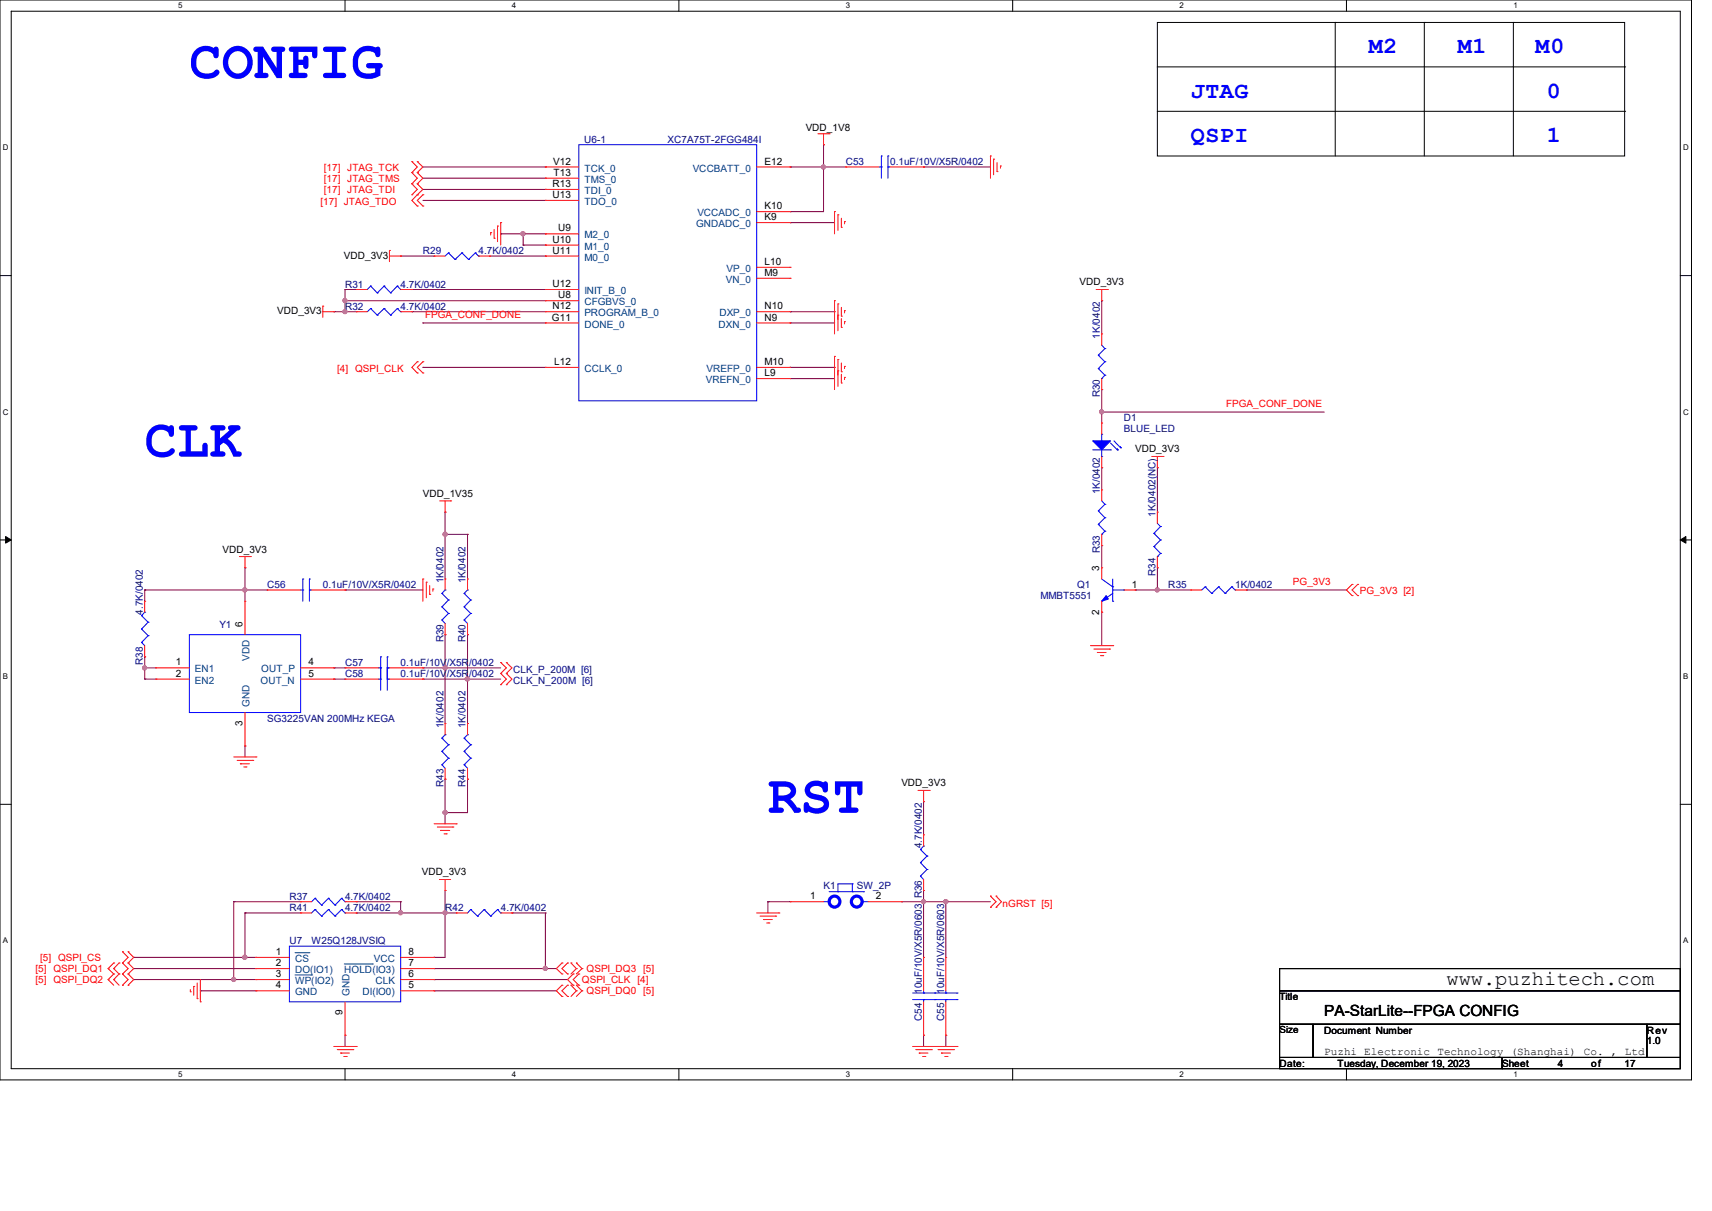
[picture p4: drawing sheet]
<svg xmlns="http://www.w3.org/2000/svg" width="297mm" height="210mm" viewBox="0 0 297 210" stroke-linecap="round" stroke-linejoin="round" font-family="sans-serif">
<path d="M0 0h293.5v187.3h-293.5zM1.9 1.9h289.6v183.4h-289.6z" fill="none" stroke="#000" stroke-width=".17"/>
<g fill="#fff">
<path d="M30.9 .2h.8v1.5h-.8z"/>
<path d="M30.9 185.5h.8v1.6h-.8z"/>
</g>
<path d="M59.9 0v1.9M59.9 185.3v2" fill="none" stroke="#000" stroke-width=".17"/>
<g fill="#fff">
<path d="M88.8 .2h.8v1.5h-.8z"/>
<path d="M88.8 185.5h.8v1.6h-.8z"/>
</g>
<path d="M117.8 0v1.9M117.8 185.3v2" fill="none" stroke="#000" stroke-width=".17"/>
<g fill="#fff">
<path d="M146.7 .2h.8v1.5h-.8z"/>
<path d="M146.7 185.5h.8v1.6h-.8z"/>
</g>
<path d="M175.7 0v1.9M175.7 185.3v2" fill="none" stroke="#000" stroke-width=".17"/>
<g fill="#fff">
<path d="M204.6 .2h.8v1.5h-.8z"/>
<path d="M204.6 185.5h.8v1.6h-.8z"/>
</g>
<path d="M233.6 0v1.9M233.6 185.3v2" fill="none" stroke="#000" stroke-width=".17"/>
<g fill="#fff">
<path d="M262.6 .2h.7v1.5h-.7z"/>
<path d="M262.6 185.5h.7v1.6h-.7z"/>
<path d="M.5 24.8h1v1.6h-1z"/>
<path d="M292 24.8h1v1.6h-1z"/>
<path d="M.5 70.7h1v1.5h-1z"/>
<path d="M292 70.7h1v1.5h-1z"/>
</g>
<path d="M0 47.8h1.9M291.5 47.8h2" fill="none" stroke="#000" stroke-width=".17"/>
<g fill="#fff">
<path d="M.5 116.5h.9v1.6h-.9z"/>
<path d="M292 116.5h.9v1.6h-.9z"/>
</g>
<path d="M0 93.6h1.9M291.5 93.6h2" fill="none" stroke="#000" stroke-width=".17"/>
<path d="M1 93l.9 .6-.9 .6zM291.5 93.6l1-.6v1.2z" fill="#000" stroke="#000" stroke-width=".17"/>
<g fill="#fff">
<path d="M.5 162.4h.9v1.5h-.9z"/>
<path d="M292 162.4h.9v1.5h-.9z"/>
</g>
<g fill="none" stroke="#000" stroke-width=".17">
<path d="M200.8 3.9h81.1v23.2h-81.1zM200.8 19.3h81.1M200.8 11.6h81.1M231.6 3.9h.1M231.6 3.9v23.2M247.1 3.9h.1M247.1 3.9v23.2M262.6 3.9h.1M262.6 3.9v23.2M281.9 19.3h.1M281.9 11.6h.1M0 139.5h1.9"/>
<path d="M291.5 139.5h2M222 168h69.5v3.8h-69.5zM222 171.8h69.5v5.8h-69.5zM222 177.6h5.8v5.8h-5.8zM227.8 177.6h57.9v5.8h-57.9zM285.7 177.6h5.8v5.8h-5.8zM222 183.4h38.6v1.9h-38.6zM260.6 183.4h30.9v1.9h-30.9z"/>
</g>
<g fill="none" stroke="#800040" stroke-width=".17">
<path d="M73.4 30.9h21.2M73.4 34.8h21.2M73.4 32.9h21.2M73.4 29h21.2M94.6 30.9h.1M94.6 34.8h.1M94.6 32.9h.1M94.6 29h.1M137.1 38.6h.1M137.1 29h.1M137.1 36.7h.1M137.1 29h9.6"/>
<path d="M137.1 38.6h7.7M142.9 29h.1M142.9 25.1h.1M142.9 25.1v11.6h-5.8M160.2 29h.1M160.2 29h11.6M57.9 54.1h.1M57.9 54.1h3.9M59.9 50.2h.1M59.9 52.2h.1M59.9 54.1h.1M59.9 50.2v3.9"/>
<path d="M59.9 50.2h1.9M59.9 52.2h34.7M69.5 44.4h.1M69.5 44.4h5.8M71.5 54.1h.1M71.5 50.2h.1M71.5 54.1h23.1M71.5 50.2h23.1M73.4 56h.1M73.4 56h21.2M85 44.4h9.6M86.9 40.6h.1"/>
<path d="M86.9 40.6h7.7M90.8 42.5h.1M90.8 40.6v1.9M90.8 42.5h3.8M94.6 44.4h.1M94.6 42.5h.1M94.6 40.6h.1M137.1 56h.1M137.1 54.1h.1M137.1 54.1h7.7M137.1 56h7.7M191.1 52.2h.1"/>
<path d="M191.1 52.2v5.7M73.4 63.7h.1M73.4 63.7h21.2M137.1 65.7h.1M137.1 63.7h.1M137.1 65.7h7.7M137.1 63.7h7.7M191.1 71.5h.1M191.1 67.6h.1M191.1 67.6v5.8M191.1 71.5h38.6M42.5 98.5h.1"/>
<path d="M42.5 98.5v5.8M77.2 92.7h.1M77.2 88.8h.1M77.2 88.8v11.6M77.2 92.7h3.9M81.1 92.7h.1M81.1 92.7v7.7M191.1 81.1h.1M191.1 94.6h.1M191.1 81.1v3.9M191.1 94.6v3.9M200.8 81.1h.1"/>
<path d="M200.8 98.5h.1M200.8 81.1v7.7M200.8 98.5v3.8M25.1 117.8h.1M25.1 115.8h.1M25.1 102.3h.1M25.1 113.9h.1M25.1 117.8h2M25.1 102.3v2M25.1 113.9v3.9M25.1 115.8h2M25.1 102.3h21.3"/>
<path d="M42.5 102.3h.1M57.9 115.8h.1M57.9 117.8h.1M57.9 117.8h2M57.9 115.8h2M59.9 102.3h.1M59.9 102.3h13.5M73.4 117.8h.1M73.4 115.8h.1M73.4 117.8h13.5M73.4 115.8h13.5M77.2 110.1h.1"/>
<path d="M77.2 115.8h.1M77.2 110.1v15.4M81.1 110.1h.1M81.1 117.8h.1M81.1 110.1v15.4M191.1 106.2h.1M191.1 106.2v5.8M196.9 102.3h.1M196.9 102.3h9.7M200.8 102.3h.1M216.2 102.3h.1M216.2 102.3h17.4"/>
<path d="M42.5 129.4h.1M42.5 129.4v1.9M77.2 135.1h.1M77.2 135.1v7.8M81.1 135.1h.1M81.1 135.1v5.8h-3.9M160.2 139h.1M160.2 139v5.8M40.6 156.4h.1M40.6 156.4h11.6M40.6 156.4v13.5M42.5 158.3h.1"/>
<path d="M42.5 158.3v7.7M42.5 158.3h9.7M61.8 156.4h.1M61.8 158.3h.1M61.8 156.4h7.7M61.8 158.3h17.4M69.5 156.4h.1M69.5 158.3h.1M69.5 156.4v1.9M77.2 154.4h.1M77.2 158.3h.1M77.2 140.9h.1"/>
<path d="M77.2 154.4v11.6h-1.9M88.8 158.3h.1M88.8 158.3h5.8M94.6 158.3h.1M94.6 158.3v9.7M133.2 156.4h.1M133.2 156.4h3.9M133.2 156.4v1.9M156.4 156.4h.1M156.4 156.4h15.4M160.2 156.4h.1M160.2 154.4v11.6"/>
<path d="M164.1 156.4h.1M164.1 156.4v9.6M23.2 166h.1M23.2 168h.1M23.2 169.9h.1M23.2 166h21.2M23.2 168h21.2M23.2 169.9h21.2M34.8 171.8h.1M34.8 171.8h9.6M40.6 169.9h.1M42.5 166h.1"/>
<path d="M59.9 179.5h.1M59.9 179.5v2M75.3 166h.1M75.3 168h.1M75.3 171.8h.1M75.3 169.9h.1M75.3 168h21.2M75.3 171.8h21.2M75.3 169.9h23.2M94.6 168h.1M160.2 179.5h.1M160.2 179.5v2"/>
<path d="M164.1 179.5h.1M164.1 179.5v2"/>
</g>
<g fill="#f0f" stroke="#f0f" stroke-width=".17">
<circle cx="160.2" cy="156.4" r=".36"/>
<circle cx="59.8" cy="52.1" r=".36"/>
<circle cx="59.8" cy="54" r=".36"/>
<circle cx="142.9" cy="29" r=".36"/>
<circle cx="42.5" cy="166" r=".37"/>
<circle cx="40.5" cy="169.9" r=".36"/>
<circle cx="90.7" cy="40.5" r=".37"/>
<circle cx="42.5" cy="102.3" r=".37"/>
<circle cx="25.1" cy="115.8" r=".36"/>
<circle cx="81.1" cy="117.8" r=".37"/>
<circle cx="77.2" cy="115.8" r=".37"/>
<circle cx="164.1" cy="156.4" r=".37"/>
<circle cx="94.6" cy="167.9" r=".36"/>
<circle cx="77.2" cy="158.3" r=".37"/>
<circle cx="69.5" cy="158.3" r=".36"/>
<circle cx="77.2" cy="140.9" r=".37"/>
<circle cx="77.2" cy="92.6" r=".37"/>
<circle cx="200.8" cy="102.3" r=".36"/>
<circle cx="191.1" cy="71.4" r=".36"/>
</g>
<g fill="none" stroke="#f00" stroke-width=".17">
<path d="M71.5 33.8h.1M71.5 31.9h.1M71.5 29.9h.1M71.5 28h.1M71.5 31.9l.9 1-.9 .9M71.5 29.9l.9 1-.9 1M71.5 28l.9 1-.9 .9M72.4 31.9h.1M72.4 33.8h.1M72.4 35.7h.1M72.4 29.9h.1M72.4 28h.1"/>
<path d="M72.4 31.9l1 1-1 .9M72.4 33.8l-.9 1 .9 .9M72.4 29.9l1 1-1 1M72.4 28l1 1-1 .9M73.4 33.8h.1M73.4 35.7h.1M73.4 33.8l-1 1 1 .9M85.7 39.8v1.5M86.3 39.2h.1M86.3 39.2v2.7M86.9 38.6h.1M86.9 38.6v3.9"/>
<path d="M94.6 29h.1M94.6 32.9h.1M94.6 34.8h.1M94.6 30.9h.1M94.6 29h5.8M94.6 32.9h5.8M94.6 34.8h5.8M94.6 30.9h5.8M131.3 38.6h5.8M131.3 36.7h5.8M131.3 29h5.8M137.1 38.6h.1"/>
<path d="M137.1 36.7h.1M137.1 29h.1M141.9 23.2h1.9M142.9 25.1h.1M142.9 23.2v1.9M143.8 23.2h.1M144.8 36.7h.1M144.8 36.7v3.9M145.4 37.3h.1M145.4 37.3v2.7M146 39.4h.1M146 37.8v1.6"/>
<path d="M146.5 38.4h.1M146.5 38.4v.4M146.7 29h.1M146.7 29h5.8M154.4 29h5.8M160.2 29h.1M171.8 27.1h.1M171.8 27.1v3.8M172.4 27.6h.1M172.4 27.6v2.7M173 29.8h.1M173 28.2v1.6"/>
<path d="M173.6 28.8h.1M173.6 28.8v.4M56 53.1h.1M56 54.1h1.9M56 53.1v1.9M57.9 54.1h.1M61.8 50.2h.1M61.8 54.1h.1M61.8 54.1h1.9M61.8 50.2h1.9M67.6 43.4h.1M67.6 44.4h1.9"/>
<path d="M67.6 43.4v2M69.5 44.4h.1M69.5 54.1h2M69.5 50.2h2M71.5 50.2h.1M71.5 54.1h.1M75.3 44.4h.1M75.3 44.4h1.9M83 44.4h2M85 44.4h.1M85.1 40.3h.1M85.1 40.3v.5"/>
<path d="M85.7 41.3h.1M94.6 56h.1M94.6 44.4h.1M94.6 42.5h.1M94.6 50.2h.1M94.6 40.6h.1M94.6 52.2h.1M94.6 54.1h.1M94.6 54.1h5.8M94.6 44.4h5.8M94.6 50.2h5.8M94.6 56h5.8"/>
<path d="M94.6 42.5h5.8M94.6 40.6h5.8M94.6 52.2h5.8M131.3 54.1h5.8M131.3 56h5.8M131.3 48.3h5.8M131.3 46.4h5.8M137.1 54.1h.1M137.1 48.3h.1M137.1 56h.1M137.1 46.4h.1M144.8 54.1h.1"/>
<path d="M144.8 52.2h.1M144.8 52.2v5.7M145.4 54.7h.1M145.4 52.7h.1M145.4 52.7v4.7M146 56.8h.1M146 54.8h.1M146 53.3v1.5M146 55.2v1.6M146.5 55.8h.1M146.5 53.9h.1M146.5 53.9v.4"/>
<path d="M146.5 55.8v.4M190.2 50.2h1.9M191.1 52.2h.1M191.1 57.9h.1M191.1 50.2v2M191.1 57.9v2M192.1 50.2h.1M72.4 62.7h.1M72.4 64.7h.1M72.4 62.7l-.9 1 .9 1M73.4 62.7h.1M73.4 64.7h.1"/>
<path d="M73.4 62.7l-1 1 1 1M94.6 63.7h.1M94.6 63.7h5.8M131.3 63.7h5.8M131.3 65.7h5.8M137.1 63.7h.1M137.1 65.7h.1M144.8 63.7h.1M144.8 61.8h.1M144.8 61.8v5.8M145.4 64.3h.1M145.4 62.4h.1"/>
<path d="M145.4 62.4v4.6M146 66.4h.1M146 64.5h.1M146 62.9v1.6M146 64.9v1.5M146.5 65.4h.1M146.5 63.5h.1M146.5 63.5v.4M146.5 65.4v.4M191.1 73.4h.1M191.1 67.6h.1M191.1 65.7v1.9"/>
<path d="M191.1 73.4v1.9M191.1 79.2v1.9M199.8 79.2h2M200.8 79.2v1.9M201.8 79.2h.1M41.5 96.5h1.9M42.5 98.5h.1M42.5 96.5v2M43.4 96.5h.1M76.3 86.9h1.9M77.2 88.8h.1M77.2 86.9v1.9"/>
<path d="M78.2 86.9h.1M191.1 81.1h.1M191.1 98.5h.1M191.1 85h.1M191.1 94.6h.1M191.1 85v1.9M191.1 92.7v1.9M191.1 98.5v1.9M200.8 81.1h.1M200.8 88.8h.1M200.8 98.5h.1M200.8 88.8v2"/>
<path d="M200.8 96.5v2M25.1 113.9h.1M25.1 104.3h.1M25.1 104.3v1.9M25.1 112v1.9M27.1 115.8h.1M27.1 117.8h.1M27.1 115.8h5.8M27.1 117.8h5.8M42.5 104.3h.1M42.5 104.3v5.8M46.4 102.3h.1"/>
<path d="M46.4 102.3h5.8M52.2 115.8h5.7M52.2 117.8h5.7M54.1 102.3h5.8M57.9 115.8h.1M57.9 117.8h.1M59.9 102.3h.1M59.9 115.8h.1M59.9 117.8h.1M59.9 115.8h5.8M59.9 117.8h5.8M67.6 115.8h5.8"/>
<path d="M67.6 117.8h5.8M73.4 100.4h.1M73.4 115.8h.1M73.4 117.8h.1M73.4 100.4v3.9M74 101h.1M74 101v2.7M74.5 103.1h.1M74.5 101.6v1.5M75.1 102.2h.1M75.1 102.2v.3M77.2 110.1h.1"/>
<path d="M77.2 100.4h.1M77.2 100.4v1.9M77.2 108.1v2M81.1 110.1h.1M81.1 100.4h.1M81.1 100.4v1.9M81.1 108.1v2M86.9 116.8h.1M86.9 118.7h.1M86.9 114.9h.1M86.9 116.8l.9 1-.9 .9M86.9 114.9l.9 .9-.9 1"/>
<path d="M87.8 116.8h.1M87.8 118.7h.1M87.8 114.9h.1M87.8 116.8l1 1-1 .9M87.8 114.9l1 .9-1 1M189.2 112h3.8M189.8 112.6h2.7M190.4 113.2h.1M190.4 113.2h1.5M190.9 113.7h.4M191.1 106.2h.1M191.1 104.3v1.9"/>
<path d="M191.3 113.7h.1M192.5 112.6h.1M193 112h.1M195 102.3h1.9M196.9 102.3h.1M206.6 102.3h.1M206.6 102.3h1.9M214.3 102.3h1.9M216.2 102.3h.1M234.6 101.3h.1M234.6 103.3h.1M234.6 101.3l-1 1 1 1"/>
<path d="M235.5 103.3h.1M235.5 101.3h.1M235.5 101.3l-.9 1 .9 1M40.6 131.3h3.8M41.1 131.9h2.8M41.7 132.5h.1M41.7 132.5h1.6M42.3 133h.4M42.5 129.4h.1M42.5 123.6v5.8M42.7 133h.1M43.9 131.9h.1"/>
<path d="M44.4 131.3h.1M77.2 135.1h.1M77.2 125.5h.1M77.2 125.5v1.9M77.2 133.2v1.9M81.1 135.1h.1M81.1 125.5h.1M81.1 125.5v1.9M81.1 133.2v1.9M159.3 137.1h1.9M160.2 139h.1M160.2 137.1v1.9"/>
<path d="M161.2 137.1h.1M52.2 156.4h.1M52.2 158.3h.1M52.2 158.3h1.9M52.2 156.4h1.9M59.9 158.3h1.9M59.9 156.4h1.9M61.8 156.4h.1M61.8 158.3h.1M75.3 142.9h3.9M75.9 143.4h2.7M76.3 152.5h.1"/>
<path d="M76.3 152.5h1.9M76.5 144h.1M76.5 144h1.5M77 144.6h.4M77.2 154.4h.1M77.2 152.5v1.9M77.4 144.6h.1M78.6 143.4h.1M79.2 142.9h.1M79.2 158.3h.1M79.2 158.3h1.9M86.9 158.3h1.9"/>
<path d="M88.8 158.3h.1M131.3 158.3h3.8M131.9 158.9h2.7M132.5 159.5h.1M132.5 159.5h1.5M134.6 158.9h.1M135.1 158.3h.1M137.1 156.4h.1M137.1 156.4h5.8M150.6 156.4h5.8M156.4 156.4h.1M160.2 154.4h.1"/>
<path d="M160.2 144.8h.1M160.2 144.8v1.9M160.2 152.5v1.9M171.8 155.4h.1M171.8 157.4h.1M171.8 155.4l1 1-1 1M172.8 155.4h.1M172.8 157.4h.1M172.8 155.4l.9 1-.9 1M18.8 169.9h.1M18.8 168h.1M18.8 169.9l.9 1"/>
<path d="M18.8 168l.9 .9M19.7 169.9h.1M19.7 168.9h.1M19.7 168h.1M19.7 167h.1M19.7 169.9l1 1M19.7 168.9l-.9 1M19.7 168l1 .9M19.7 167l-.9 1M20.7 168.9h.1M20.7 167h.1M20.7 168.9l-1 1"/>
<path d="M20.7 167l-1 1M21.3 170.9h.1M21.3 168.9h.1M21.3 167h.1M21.3 165.1h.1M21.3 168.9l.9 1-.9 1M21.3 167l.9 1-.9 .9M21.3 165.1l.9 .9-.9 1M22.2 168.9h.1M22.2 170.9h.1M22.2 167h.1M22.2 165.1h.1"/>
<path d="M22.2 168.9l1 1-1 1M22.2 167l1 1-1 .9M22.2 165.1l1 .9-1 1M33 172h.1M33 171.6v.4M33.6 171.1h.1M33.6 171.1v1.5M34.2 173.2h.1M34.2 170.5v2.7M34.8 173.7h.1M34.8 169.9v3.8M44.4 166h.1"/>
<path d="M44.4 168h.1M44.4 169.9h.1M44.4 171.8h.1M44.4 166h5.8M44.4 168h5.8M44.4 169.9h5.8M44.4 171.8h5.8M59.9 179.5h.1M59.9 173.7v5.8M69.5 166h5.8M69.5 168h5.8M69.5 169.9h5.8"/>
<path d="M69.5 171.8h5.8M75.3 171.8h.1M75.3 169.9h.1M75.3 168h.1M75.3 166h.1M97.5 167h.1M97.5 168.9h.1M97.5 170.9h.1M97.5 172.8h.1M97.5 167l-1 1 1 .9M97.5 170.9l-1 .9 1 1M98.5 168.9h.1"/>
<path d="M98.5 167h.1M98.5 172.8h.1M98.5 170.9h.1M98.5 167l-1 1 1 .9M98.5 170.9l-1 .9 1 1M99.1 167h.1M99.1 170.9h.1M99.1 167l.9 1M99.1 170.9l.9 .9M99.4 168.9h.1M99.4 170.9h.1M99.4 168.9l-.9 1 .9 1"/>
<path d="M100 168h.1M100 167h.1M100 171.8h.1M100 170.9h.1M100 168l-.9 .9M100 167l1 1M100 171.8l-.9 1M100 170.9l1 .9M100.4 170.9h.1M100.4 168.9h.1M100.4 168.9l-1 1 1 1M101 168h.1"/>
<path d="M101 171.8h.1M101 168l-1 .9M101 171.8l-1 1M133 160.1h.4M133.4 160.1h.1M160.2 179.5h.1M160.2 166h.1M160.2 166v5.8M160.2 173.7v5.8M164.1 179.5h.1M164.1 166h.1M164.1 166v5.8"/>
<path d="M164.1 173.7v5.8M57.9 181.5h3.9M58.5 182h2.7M59.1 182.6h.1M59.1 182.6h1.5M59.6 183.2h.5M60.1 183.2h.1M61.2 182h.1M61.8 181.5h.1M158.3 181.5h7.7M158.9 182h2.7M159.5 182.6h.1"/>
<path d="M159.5 182.6h1.5M160.1 183.2h.3M160.4 183.2h.1M161.6 182h.1M162.2 181.5h.1M162.7 182h2.7M163.3 182.6h.1M163.3 182.6h1.6M163.9 183.2h.4M164.3 183.2h.1M165.4 182h.1M166 181.5h.1"/>
</g>
<g fill="none" stroke="#00f" stroke-width=".17">
<path d="M100.4 25.1h30.9v44.4h-30.9zM152.5 29h.4M152.9 27.1h.1M152.9 29h.1M152.9 27.1v3.8M154.1 27.1h.1M154.1 29h.1M154.1 27.1v3.8M154.1 29h.3M64.3 49.6h.1M64.3 53.5h.1M64.3 49.6l-.6 .6"/>
<path d="M64.3 49.6l1.1 1.2M64.3 53.5l-.6 .6M64.3 53.5l1.1 1.2M65.4 50.8h.1M65.4 54.7h.1M66.6 49.6h.1M66.6 53.5h.1M66.6 49.6l-1.2 1.2M66.6 49.6l1.2 1.2M66.6 53.5l-1.2 1.2M66.6 53.5l1.2 1.2M67.8 50.8h.1"/>
<path d="M67.8 54.7h.1M68.9 49.6h.1M68.9 53.5h.1M68.9 49.6l-1.1 1.2M68.9 49.6l.6 .6M68.9 53.5l-1.1 1.2M68.9 53.5l.6 .6M69.5 50.2h.1M69.5 54.1h.1M77.8 43.9h.1M77.8 43.9l-.6 .5M77.8 43.9l1.2 1.1"/>
<path d="M79 45h.1M80.1 43.9h.1M80.1 43.9l-1.1 1.1M80.1 43.9l1.2 1.1M81.3 45h.1M82.5 43.9h.1M82.5 43.9l-1.2 1.1M82.5 43.9l.5 .5M83 44.4h.1M191.1 59.9l.6 .6M189.6 78h3.1M190.5 61.6h.1"/>
<path d="M190.5 63.9h.1M190.5 61.6l1.2 1.1M190.5 63.9l1.2 1.2M191.1 75.3h.1M191.1 79.2h.1M191.1 65.7h.1M191.1 75.3v1.2M191.1 78v1.2M191.7 60.5h.1M191.7 62.7h.1M191.7 65.1h.1M191.7 60.5l-1.2 1.1"/>
<path d="M191.7 62.7l-1.2 1.2M191.7 65.1l-.6 .6M192.7 78h.1M192.7 76.8l1.1 1.2M193.3 76.5l1.1 1.1M193.8 78h.1M193.8 77.8v.2M194.4 77.6h.1M194.4 77.4v.2M190.5 88.6h.1M190.5 90.9h.1M190.5 88.6l1.2 1.2"/>
<path d="M190.5 90.9l1.2 1.2M191.1 92.7h.1M191.1 86.9l.6 .6M191.7 87.5h.1M191.7 89.8h.1M191.7 92.1h.1M191.7 87.5l-1.2 1.1M191.7 89.8l-1.2 1.1M191.7 92.1l-.6 .6M200.2 92.5h.1M200.2 94.8h.1M200.2 92.5l1.1 1.1"/>
<path d="M200.2 94.8l1.1 1.2M200.8 96.5h.1M200.8 90.8l.5 .5M201.3 91.3h.1M201.3 93.6h.1M201.3 96h.1M201.3 91.3l-1.1 1.2M201.3 93.6l-1.1 1.2M201.3 96l-.5 .5M24.6 111.4h.1M24.6 109.1h.1M24.6 106.8h.1"/>
<path d="M24.6 111.4l.5 .6M24.6 109.1l1.1 1.1M24.6 106.8l1.1 1.1M25.1 106.2h.1M25.1 106.2l-.5 .6M25.7 110.2h.1M25.7 107.9h.1M25.7 110.2l-1.1 1.2M25.7 107.9l-1.1 1.2M32.9 110.1h19.3v13.5h-19.3zM52.2 102.3h.3M52.5 100.4h.1"/>
<path d="M52.5 102.3h.1M52.5 100.4v3.9M53.7 100.4h.1M53.7 102.3h.1M53.7 100.4v3.9M53.7 102.3h.4M65.7 115.8h.3M65.7 117.8h.3M66 113.9h.1M66 115.8h.1M66 117.8h.1M66 113.9v5.8"/>
<path d="M67.2 113.9h.1M67.2 115.8h.1M67.2 117.8h.1M67.2 113.9v5.8M67.2 115.8h.4M67.2 117.8h.4M76.7 107.5h.1M76.7 105.2h.1M76.7 102.9h.1M76.7 107.5l.5 .6M76.7 105.2l1.1 1.2M76.7 102.9l1.1 1.2"/>
<path d="M77.2 102.3h.1M77.2 102.3l-.5 .6M77.8 106.4h.1M77.8 104.1h.1M77.8 106.4l-1.1 1.1M77.8 104.1l-1.1 1.1M80.5 107.5h.1M80.5 105.2h.1M80.5 102.9h.1M80.5 107.5l.6 .6M80.5 105.2l1.2 1.2M80.5 102.9l1.2 1.2"/>
<path d="M81.1 102.3h.1M81.1 102.3l-.6 .6M81.7 106.4h.1M81.7 104.1h.1M81.7 106.4l-1.2 1.1M81.7 104.1l-1.2 1.1M191.1 104.3h.1M191.1 100.4l1.9 1.4M193 104.3h.1M193 101.8h.1M193 102.3h2M193 100.4v3.9"/>
<path d="M193 102.9l-1.9 1.4M195 102.3h.1M209.1 101.8h.1M209.1 101.8l-.6 .5M209.1 101.8l1.1 1.1M210.2 102.9h.1M211.4 101.8h.1M211.4 101.8l-1.2 1.1M211.4 101.8l1.2 1.1M212.6 102.9h.1M213.7 101.8h.1M213.7 101.8l-1.1 1.1"/>
<path d="M213.7 101.8l.6 .5M214.3 102.3h.1M76.7 132.6h.1M76.7 130.3h.1M76.7 128h.1M76.7 132.6l.5 .6M76.7 130.3l1.1 1.2M76.7 128l1.1 1.2M77.2 127.4h.1M77.2 127.4l-.5 .6M77.8 131.5h.1M77.8 129.2h.1"/>
<path d="M77.8 131.5l-1.1 1.1M77.8 129.2l-1.1 1.1M80.5 132.6h.1M80.5 130.3h.1M80.5 128h.1M80.5 132.6l.6 .6M80.5 130.3l1.2 1.2M80.5 128l1.2 1.2M81.1 127.4h.1M81.1 127.4l-.6 .6M81.7 131.5h.1M81.7 129.2h.1"/>
<path d="M81.7 131.5l-1.2 1.1M81.7 129.2l-1.2 1.1M54.7 155.8h.1M54.7 157.7h.1M54.7 155.8l-.6 .6M54.7 155.8l1.1 1.2M54.7 157.7l-.6 .6M54.7 157.7l1.1 1.2M55.8 157h.1M55.8 158.9h.1M57 155.8h.1M57 157.7h.1"/>
<path d="M57 155.8l-1.2 1.2M57 155.8l1.1 1.2M57 157.7l-1.2 1.2M57 157.7l1.1 1.2M58.1 157h.1M58.1 158.9h.1M59.3 155.8h.1M59.3 157.7h.1M59.3 155.8l-1.2 1.2M59.3 155.8l.6 .6M59.3 157.7l-1.2 1.2M59.3 157.7l.6 .6"/>
<path d="M59.9 156.4h.1M59.9 158.3h.1M81.7 157.7h.1M81.7 157.7l-.6 .6M81.7 157.7l1.1 1.2M82.8 158.9h.1M84 157.7h.1M84 157.7l-1.2 1.2M84 157.7l1.1 1.2M85.1 158.9h.1M86.3 157.7h.1M86.3 157.7l-1.2 1.2"/>
<path d="M86.3 157.7l.6 .6M86.9 158.3h.1M142.9 156.4h.9M143.8 156.4h.1M143.8 154.6h6M145.4 154.6h.1M147.9 153.3h.1M147.9 154.6h.1M147.9 153.3h-2.5v1.3M147.9 153.3v1.3M149.6 156.4h.1M149.6 156.4h1"/>
<path d="M149.8 154.6h.1M159.7 151.9h.1M159.7 149.6h.1M159.7 147.3h.1M159.7 151.9l.5 .6M159.7 149.6l1.1 1.2M159.7 147.3l1.1 1.2M160.2 146.7h.1M160.2 146.7l-.5 .6M160.8 150.8h.1M160.8 148.5h.1M160.8 150.8l-1.1 1.1"/>
<path d="M160.8 148.5l-1.1 1.1M50.2 164.1h19.3v9.6h-19.3zM158.3 173.4h7.7M158.3 172.2h7.7M160.2 173.4h.1M160.2 172.2h.1M160.2 171.8v.4M160.2 173.4v.3M162.2 173.4h.1M162.2 172.2h.1M164.1 173.4h.1M164.1 172.2h.1"/>
<path d="M164.1 171.8v.4M164.1 173.4v.3M166 173.4h.1M166 172.2h.1"/>
</g>
<path d="M51.2 165.2h2.4M51.2 169.1h2.8M53.6 165.2h.1M54 169.1h.1M59.7 167.2h4.9M64.6 167.2h.1" fill="none" stroke="#004080" stroke-width=".17"/>
<g fill="#00f" stroke="#00f" stroke-width=".17">
<path d="M189.6 76.5h3.1l-1.6 1.5z"/>
<path d="M191.9 103.3l.4 .6-1.2 .4z"/>
</g>
<g fill="none" stroke="#00f" stroke-width=".55">
<circle cx="144.8" cy="156.4" r=".94"/>
<circle cx="148.6" cy="156.4" r=".94"/>
</g>
<g font-size="9.2" fill="#00f">
<text x="32.9" y="13.5">CONFIG</text>
<text x="25.1" y="79.2">CLK</text>
<text x="133.2" y="141">RST</text>
</g>
<g font-size="4" fill="#00f">
<text x="237.4" y="9.2">M2</text>
<text x="252.9" y="9.2">M1</text>
<text x="266.4" y="9.2">M0</text>
<text x="206.6" y="16.9">JTAG</text>
<text x="268.4" y="16.9">0</text>
<text x="206.6" y="24.6">QSPI</text>
<text x="268.4" y="24.6">1</text>
</g>
<text font-size="3.6" x="251" y="170.8">www.puzhitech.com</text>
<text font-size="2.7" x="229.7" y="176.1">PA-StarLite--FPGA CONFIG</text>
<text font-size="1.9" x="229.7" y="183">Puzhi Electronic Technology (Shanghai) Co. , Ltd</text>
<g font-size="1.7">
<text x="139.8" y="22.6">VDD_1V8</text>
<text x="96" y="28.5">V12</text>
<text x="132.6" y="28.5">E12</text>
<text x="95.8" y="32.4">R13</text>
<text x="95.8" y="34.3">U13</text>
<text x="96" y="30.5">T13</text>
<text x="96.8" y="40.1">U9</text>
<text x="132.6" y="38.2">K9</text>
<text x="132.6" y="36.3">K10</text>
<text x="59.6" y="44.9">VDD_3V3</text>
<text x="95.8" y="44">U11</text>
<text x="95.8" y="42.1">U10</text>
<text x="132.6" y="47.8">M9</text>
<text x="132.6" y="45.9">L10</text>
<text x="95.8" y="49.8">U12</text>
<text x="95.8" y="53.6">N12</text>
<text x="96.8" y="51.7">U8</text>
<text x="132.6" y="53.6">N10</text>
<text x="187.3" y="49.5">VDD_3V3</text>
<text x="48.1" y="54.5">VDD_3V3</text>
<text x="95.8" y="55.6">G11</text>
<text x="132.6" y="55.6">N9</text>
<text x="96.1" y="63.3">L12</text>
<text x="132.6" y="63.3">M10</text>
<text x="132.6" y="65.2">L9</text>
<text x="196.9" y="78.4">VDD_3V3</text>
<text x="73.4" y="86.2">VDD_1V35</text>
<text x="38.6" y="95.8">VDD_3V3</text>
<text x="190.7" y="99.1" transform="rotate(-90 190.7 99.1)">3</text>
<text x="196.3" y="101.9">1</text>
<text x="190.7" y="106.6" transform="rotate(-90 190.7 106.6)">2</text>
<text x="42.1" y="108.7" transform="rotate(-90 42.1 108.7)">6</text>
<text x="30.5" y="115.4">1</text>
<text x="30.5" y="117.3">2</text>
<text x="53.5" y="115.4">4</text>
<text x="53.5" y="117.3">5</text>
<text x="42.1" y="125.9" transform="rotate(-90 42.1 125.9)">3</text>
<text x="156.4" y="136.4">VDD_3V3</text>
<text x="73.2" y="151.8">VDD_3V3</text>
<text x="140.5" y="156">1</text>
<text x="151.9" y="156">2</text>
<text x="47.9" y="165.6">1</text>
<text x="47.9" y="167.6">2</text>
<text x="70.9" y="167.6">7</text>
<text x="70.9" y="165.6">8</text>
<text x="47.9" y="169.5">3</text>
<text x="47.9" y="171.4">4</text>
<text x="70.9" y="171.4">5</text>
<text x="70.9" y="169.5">6</text>
<text x="222" y="173.4">Title</text>
<text x="59.4" y="176.1" transform="rotate(-90 59.4 176.1)">9</text>
<text x="222" y="179.2">Size</text>
<text x="229.7" y="179.2">Document Number</text>
<text x="285.7" y="179.2">Rev</text>
<text x="222" y="185">Date:</text>
<text x="232.1" y="185">Tuesday, December 19, 2023</text>
<text x="260.6" y="185">Sheet</text>
<text x="270.2" y="185">4</text>
<text x="276.1" y="185">of</text>
<text x="281.8" y="185">17</text>
<text x="285.7" y="181.1">1.0</text>
</g>
<g font-size="1.7" fill="#f00">
<text x="56.2" y="29.6">[17] JTAG_TCK</text>
<text x="55.6" y="35.6">[17] JTAG_TDO</text>
<text x="56.2" y="33.5">[17] JTAG_TDI</text>
<text x="56.2" y="31.5">[17] JTAG_TMS</text>
<text x="73.7" y="55.2">FPGA_CONF_DONE</text>
<text x="58.5" y="64.6">[4] QSPI_CLK</text>
<text x="212.7" y="70.7">FPGA_CONF_DONE</text>
<text x="224.3" y="101.5">PG_3V3</text>
<text x="235.9" y="103">PG_3V3 [2]</text>
<text x="173.9" y="157.2">nGRST [5]</text>
<text x="7" y="166.7">[5] QSPI_CS</text>
<text x="6.2" y="170.5">[5] QSPI_DQ2</text>
<text x="6.2" y="168.6">[5] QSPI_DQ1</text>
<text x="101" y="170.5">QSPI_CLK</text>
<text x="101.8" y="168.6">QSPI_DQ3 [5]</text>
<text x="101.8" y="172.5">QSPI_DQ0 [5]</text>
<text x="110.6" y="170.5">[4]</text>
</g>
<g font-size="1.7" fill="#000080">
<text x="101.3" y="24.8">U6-1</text>
<text x="115.8" y="24.8">XC7A75T-2FGG484I</text>
<text x="146.7" y="28.7">C53</text>
<text x="154.4" y="28.7">0.1uF/10V/X5R/0402</text>
<text x="73.4" y="44.1">R29</text>
<text x="83" y="44.1">4.7K/0402</text>
<text x="59.9" y="49.9">R31</text>
<text x="59.9" y="53.8">R32</text>
<text x="69.5" y="49.9">4.7K/0402</text>
<text x="69.5" y="53.8">4.7K/0402</text>
<text x="190.8" y="58.7" transform="rotate(-90 190.8 58.7)">1K/0402</text>
<text x="190.8" y="68.9" transform="rotate(-90 190.8 68.9)">R30</text>
<text x="195" y="73.1">D1</text>
<text x="195" y="75">BLUE_LED</text>
<text x="190.8" y="85.7" transform="rotate(-90 190.8 85.7)">1K/0402</text>
<text x="200.4" y="89.6" transform="rotate(-90 200.4 89.6)">1K/0402(NC)</text>
<text x="190.8" y="96" transform="rotate(-90 190.8 96)">R33</text>
<text x="76.9" y="101.2" transform="rotate(-90 76.9 101.2)">1K/0402</text>
<text x="80.8" y="101.2" transform="rotate(-90 80.8 101.2)">1K/0402</text>
<text x="200.4" y="99.8" transform="rotate(-90 200.4 99.8)">R34</text>
<text x="24.8" y="106.6" transform="rotate(-90 24.8 106.6)">4.7K/0402</text>
<text x="46.4" y="102">C56</text>
<text x="56" y="102">0.1uF/10V/X5R/0402</text>
<text x="180.5" y="103.9">MMBT5551</text>
<text x="186.9" y="102">Q1</text>
<text x="202.7" y="102">R35</text>
<text x="214.3" y="102">1K/0402</text>
<text x="38.1" y="109">Y1</text>
<text x="76.9" y="111.4" transform="rotate(-90 76.9 111.4)">R39</text>
<text x="80.8" y="111.4" transform="rotate(-90 80.8 111.4)">R40</text>
<text x="24.8" y="115.3" transform="rotate(-90 24.8 115.3)">R38</text>
<text x="59.9" y="115.5">C57</text>
<text x="59.9" y="117.4">C58</text>
<text x="69.5" y="115.5">0.1uF/10V/X5R/0402</text>
<text x="69.5" y="117.4">0.1uF/10V/X5R/0402</text>
<text x="89" y="118.6">CLK_N_200M [6]</text>
<text x="89" y="116.7">CLK_P_200M [6]</text>
<text x="46.4" y="125.2">SG3225VAN 200MHz KEGA</text>
<text x="76.9" y="126.3" transform="rotate(-90 76.9 126.3)">1K/0402</text>
<text x="80.8" y="126.3" transform="rotate(-90 80.8 126.3)">1K/0402</text>
<text x="76.9" y="136.5" transform="rotate(-90 76.9 136.5)">R43</text>
<text x="80.8" y="136.5" transform="rotate(-90 80.8 136.5)">R44</text>
<text x="159.9" y="147.1" transform="rotate(-90 159.9 147.1)">4.7K/0402</text>
<text x="142.9" y="154.1">K1</text>
<text x="148.7" y="154.1">SW_2P</text>
<text x="159.9" y="155.8" transform="rotate(-90 159.9 155.8)">R36</text>
<text x="50.2" y="156">R37</text>
<text x="50.2" y="158">R41</text>
<text x="59.9" y="156">4.7K/0402</text>
<text x="59.9" y="158">4.7K/0402</text>
<text x="77.2" y="158">R42</text>
<text x="86.9" y="158">4.7K/0402</text>
<text x="50.2" y="163.8">U7</text>
<text x="54.1" y="163.8">W25Q128JVSIQ</text>
<text x="159.9" y="172.4" transform="rotate(-90 159.9 172.4)">10uF/10V/X5R/0603</text>
<text x="163.8" y="172.4" transform="rotate(-90 163.8 172.4)">10uF/10V/X5R/0603</text>
<text x="159.9" y="177" transform="rotate(-90 159.9 177)">C54</text>
<text x="163.8" y="177" transform="rotate(-90 163.8 177)">C55</text>
</g>
<g font-size="1.7" fill="#004080">
<text x="101.4" y="29.8">TCK_0</text>
<text x="120.2" y="29.8">VCCBATT_0</text>
<text x="101.4" y="33.7">TDI_0</text>
<text x="101.4" y="35.6">TDO_0</text>
<text x="101.4" y="31.7">TMS_0</text>
<text x="101.4" y="41.4">M2_0</text>
<text x="120.8" y="39.4">GNDADC_0</text>
<text x="121" y="37.5">VCCADC_0</text>
<text x="101.4" y="45.2">M0_0</text>
<text x="101.4" y="43.3">M1_0</text>
<text x="126.1" y="47.2">VP_0</text>
<text x="101.4" y="51">INIT_B_0</text>
<text x="101.4" y="53">CFGBVS_0</text>
<text x="125.9" y="49.1">VN_0</text>
<text x="101.4" y="56.8">DONE_0</text>
<text x="101.4" y="54.9">PROGRAM_B_0</text>
<text x="124.7" y="56.8">DXN_0</text>
<text x="124.8" y="54.9">DXP_0</text>
<text x="101.4" y="64.5">CCLK_0</text>
<text x="122.6" y="64.5">VREFP_0</text>
<text x="122.5" y="66.5">VREFN_0</text>
<text x="33.8" y="116.6">EN1</text>
<text x="33.8" y="118.6">EN2</text>
<text x="43.3" y="114.6" transform="rotate(-90 43.3 114.6)">VDD</text>
<text x="45.2" y="118.6">OUT_N</text>
<text x="45.3" y="116.6">OUT_P</text>
<text x="43.3" y="122.6" transform="rotate(-90 43.3 122.6)">GND</text>
<text x="51.2" y="166.8">CS</text>
<text x="64.9" y="166.8">VCC</text>
<text x="51.2" y="168.8">DO(IO1)</text>
<text x="51.2" y="170.7">WP(IO2)</text>
<text x="51.2" y="172.6">GND</text>
<text x="59.7" y="168.8">HOLD(IO3)</text>
<text x="60.7" y="172.8" transform="rotate(-90 60.7 172.8)">GND</text>
<text x="62.9" y="172.6">DI(IO0)</text>
<text x="65.1" y="170.7">CLK</text>
</g>
<g font-size="1.4">
<text x="30.9" y="1.4">5</text>
<text x="88.8" y="1.4">4</text>
<text x="146.7" y="1.4">3</text>
<text x="204.6" y="1.4">2</text>
<text x="262.6" y="1.4">1</text>
<text x=".5" y="26.1">D</text>
<text x="292" y="26.1">D</text>
<text x=".5" y="71.9">C</text>
<text x="292" y="71.9">C</text>
<text x=".5" y="117.8">B</text>
<text x="292" y="117.8">B</text>
<text x=".5" y="163.6">A</text>
<text x="292" y="163.6">A</text>
<text x="30.9" y="186.8">5</text>
<text x="88.8" y="186.8">4</text>
<text x="146.7" y="186.8">3</text>
<text x="204.6" y="186.8">2</text>
<text x="262.6" y="186.8">1</text>
</g>
</svg>
